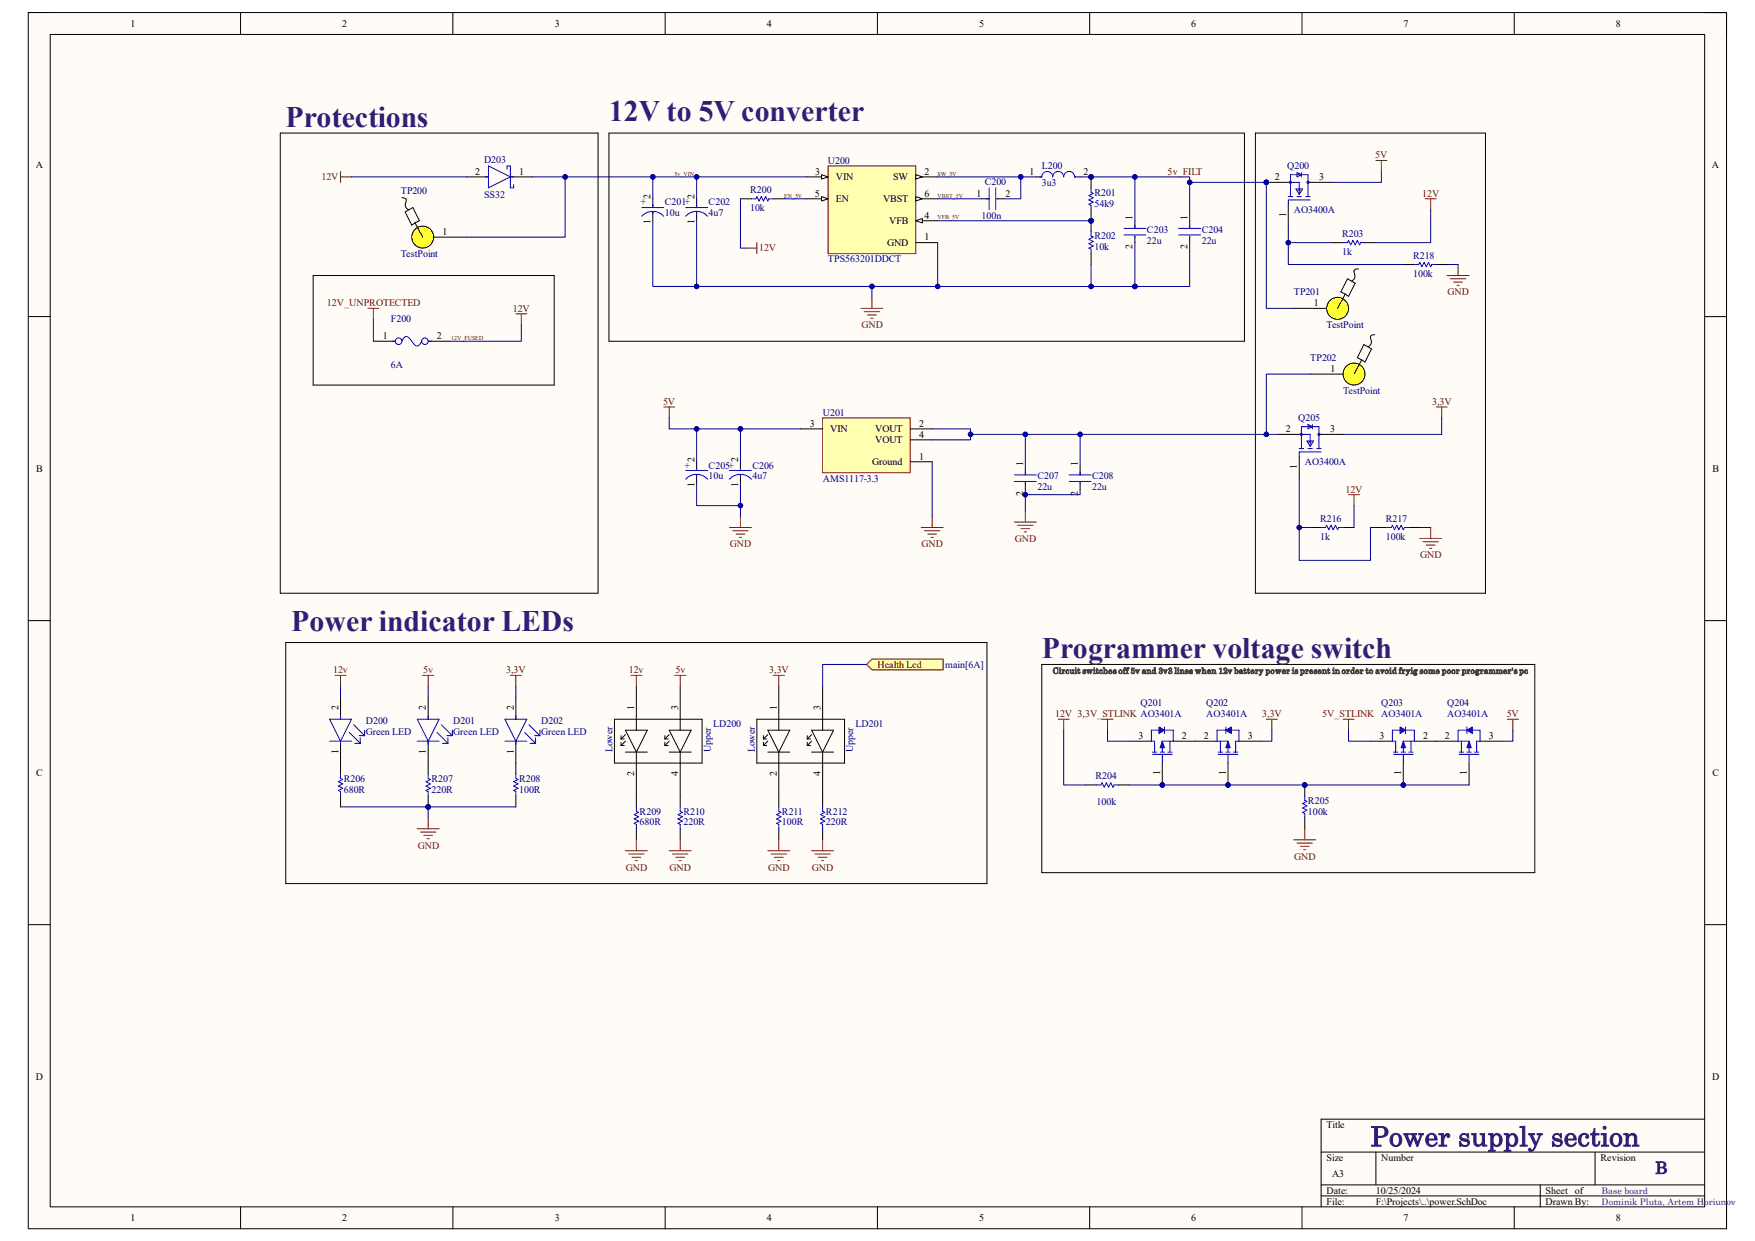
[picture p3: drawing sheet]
<svg xmlns="http://www.w3.org/2000/svg" width="297mm" height="210mm" viewBox="0 0 297 210" stroke-linecap="round" stroke-linejoin="round" font-family="sans-serif">
<path d="M4.8 2.1h287.4v205.8h-287.4z" fill-rule="evenodd" fill="#fffcf8"/>
<path d="M4.8 2.1h287.4v205.8h-287.4z" fill="none" stroke="#000" stroke-width=".17"/>
<path d="M8.5 5.8h280v198.4h-280z" fill-rule="evenodd" fill="#fffcf8"/>
<g fill="none" stroke="#000" stroke-width=".17">
<path d="M4.8 2.1h3.7M8.5 5.8h280v198.4h-280zM40.7 2.1v3.7M76.6 2.1v3.7M112.6 2.1v3.7M148.5 2.1v3.7M184.4 2.1v3.7M220.3 2.1v3.7M256.3 2.1v3.7M288.5 2.1h3.7v3.7M4.8 53.6h3.7M288.5 53.6h3.7"/>
<path d="M4.8 105h3.7M288.5 105h3.7M57.6 129.1v1.9M57.6 134.7v1.9M4.8 156.5h3.7M288.5 156.5h3.7M223.6 195h64.9M232.9 195v5.5M269.9 195v5.5M288.5 189.4h-64.9v14.8M40.7 204.2v3.7M76.6 204.2v3.7"/>
<path d="M112.6 204.2v3.7M148.5 204.2v3.7M184.4 204.2v3.7M220.3 204.2v3.7M223.6 200.5h64.9M223.6 202.4h64.9M256.3 204.2v3.7M260.7 200.5v3.7M292.2 204.2v3.7"/>
</g>
<path d="M57.6 131v.7l.4 .2-.7 .4 .7 .4-.7 .3 .7 .4-.7 .4 .3 .2v.7" fill="none" stroke="#00f" stroke-width=".17"/>
<path d="M56.7 114.3h1.9M57.6 114.3v1.9" fill="none" stroke="#800000" stroke-width=".17"/>
<circle cx="72.5" cy="136.6" r=".37" fill="#000080"/>
<circle cx="72.5" cy="136.6" r=".37" fill="none" stroke="#000080" stroke-width=".17"/>
<path d="M72.5 129.1v1.9M72.5 134.7v1.9" fill="none" stroke="#000" stroke-width=".17"/>
<circle cx="72.5" cy="136.6" r=".37" fill="#000080"/>
<circle cx="72.5" cy="136.6" r=".37" fill="none" stroke="#000080" stroke-width=".17"/>
<g fill="none" stroke="#00f" stroke-width=".17">
<path d="M72.5 131v.7l.3 .2-.7 .4 .7 .4-.7 .3 .7 .4-.7 .4 .4 .2v.7M85.4 121.7h3.8l-1.9 3.7zM85.4 125.4h3.8M87.3 121.2v.5M87.3 125.4v.6M87.3 131v.7l.4 .2-.8 .4 .8 .4-.8 .3 .8 .4-.8 .4 .4 .2v.7M88.8 123.9l1.8 1.9M89.5 122.6l1.9 1.9M89.7 125.8h.9M90.5 124.5h.9M90.6 124.9v.9M91.4 123.6v.9"/>
<path d="M246.8 125.4h1.8v1.9M247 127.7h3.3M247 127.3h.7M247.3 125.4v1.9M248.3 127.3h.7M248.6 127.7v1.4M249.5 127.3h.8M249.9 125.4v1.9"/>
</g>
<path d="M87.3 118v3.7M87.3 125.4v5.6M87.3 134.7v1.9M243.1 125.4h3.7M248.6 129.1v3.7M250.5 125.4h3.7" fill="none" stroke="#000" stroke-width=".17"/>
<path d="M86.4 114.3h1.8M87.3 114.3v1.9M72.5 138.4v1.9M70.6 140.3h3.7M71.2 140.8h2.6M71.7 141.4h1.5M72.3 141.9h.3" fill="none" stroke="#800000" stroke-width=".17"/>
<path d="M248.6 125.4l.4 1.1h-.7z" fill="#00f"/>
<path d="M248.3 123.6h-1.5v1.8M248.3 123v1.1M248.6 125.4l.4 1.1h-.7zM249.2 123.6h1.3v1.8h-.6" fill="none" stroke="#00f" stroke-width=".17"/>
<path d="M248.3 123.6l.9-.6v1.1z" fill="#00f"/>
<path d="M248.3 123.6l.9-.6v1.1z" fill="none" stroke="#00f" stroke-width=".17"/>
<path d="M227.3 121.7h1.9M228.2 121.7v1.9M255.1 121.7h1.9M256 121.7v1.9" fill="none" stroke="#800000" stroke-width=".17"/>
<circle cx="237.5" cy="132.8" r=".37" fill="#000080"/>
<circle cx="237.5" cy="132.8" r=".37" fill="none" stroke="#000080" stroke-width=".17"/>
<path d="M231.9 125.4h3.7M237.5 129.1v3.7" fill="none" stroke="#000" stroke-width=".17"/>
<circle cx="237.5" cy="132.8" r=".37" fill="#000080"/>
<circle cx="237.5" cy="132.8" r=".37" fill="none" stroke="#000080" stroke-width=".17"/>
<path d="M239.4 125.4h3.7" fill="none" stroke="#000" stroke-width=".17"/>
<path d="M235.8 127.7h3.4M235.8 127.3h.8M236.2 125.4v1.9M237.1 127.3h.8M237.5 127.7v1.4M238.4 127.3h.8M238.8 125.4v1.9M239.4 125.4h-1.9v1.9" fill="none" stroke="#00f" stroke-width=".17"/>
<path d="M237.5 125.4l.4 1.1h-.8z" fill="#00f"/>
<path d="M236.9 123.6h-1.3v1.8h.6M237.5 125.4l.4 1.1h-.8zM237.9 123.6h1.5v1.8M237.9 123v1.1" fill="none" stroke="#00f" stroke-width=".17"/>
<path d="M236.9 123l1 .6-1 .5z" fill="#00f"/>
<path d="M236.9 123l1 .6-1 .5z" fill="none" stroke="#00f" stroke-width=".17"/>
<circle cx="207.8" cy="132.8" r=".37" fill="#000080"/>
<circle cx="207.8" cy="132.8" r=".37" fill="none" stroke="#000080" stroke-width=".17"/>
<path d="M207.8 129.1v3.7M209.7 125.4h3.7" fill="none" stroke="#000" stroke-width=".17"/>
<circle cx="207.8" cy="132.8" r=".37" fill="#000080"/>
<circle cx="207.8" cy="132.8" r=".37" fill="none" stroke="#000080" stroke-width=".17"/>
<path d="M202.3 125.4h3.7" fill="none" stroke="#000" stroke-width=".17"/>
<path d="M206 125.4h1.8v1.9M206.2 127.7h3.3M206.2 127.3h.7M206.5 125.4v1.9M207.5 127.3h.7M207.8 127.7v1.4M208.8 127.3h.7M209.1 125.4v1.9" fill="none" stroke="#00f" stroke-width=".17"/>
<path d="M207.8 125.4l.4 1.1h-.7z" fill="#00f"/>
<path d="M207.5 123.6h-1.5v1.8M207.5 123v1.1M207.8 125.4l.4 1.1h-.7zM208.4 123.6h1.3v1.8h-.6" fill="none" stroke="#00f" stroke-width=".17"/>
<path d="M207.5 123.6l.9-.6v1.1z" fill="#00f"/>
<path d="M207.5 123.6l.9-.6v1.1z" fill="none" stroke="#00f" stroke-width=".17"/>
<circle cx="220.8" cy="132.8" r=".37" fill="#000080"/>
<circle cx="220.8" cy="132.8" r=".37" fill="none" stroke="#000080" stroke-width=".17"/>
<path d="M220.8 132.8v1.9M220.8 138.4v1.9" fill="none" stroke="#000" stroke-width=".17"/>
<circle cx="220.8" cy="132.8" r=".37" fill="#000080"/>
<circle cx="220.8" cy="132.8" r=".37" fill="none" stroke="#000080" stroke-width=".17"/>
<path d="M185.6 132.8h.7l.2-.3 .4 .7 .3-.7 .4 .7 .4-.7 .4 .7 .1-.4h.8M220.8 134.7v.7l.4 .2-.8 .4 .8 .4-.8 .3 .8 .4-.8 .4 .4 .2v.7" fill="none" stroke="#00f" stroke-width=".17"/>
<path d="M179.1 121.7h1.8M180 121.7v1.9M186.5 121.7h1.9M187.4 121.7v1.9M214.3 121.7h1.9M215.2 121.7v1.9M218.9 142.1h3.8M219.5 142.7h2.6M220.1 143.2h1.5M220.6 143.8h.4M220.8 140.3v1.8" fill="none" stroke="#800000" stroke-width=".17"/>
<path d="M183.7 132.8h1.9M189.3 132.8h1.8" fill="none" stroke="#000" stroke-width=".17"/>
<circle cx="196.7" cy="132.8" r=".37" fill="#000080"/>
<circle cx="196.7" cy="132.8" r=".37" fill="none" stroke="#000080" stroke-width=".17"/>
<path d="M191.1 125.4h3.7M196.7 129.1v3.7" fill="none" stroke="#000" stroke-width=".17"/>
<circle cx="196.7" cy="132.8" r=".37" fill="#000080"/>
<circle cx="196.7" cy="132.8" r=".37" fill="none" stroke="#000080" stroke-width=".17"/>
<path d="M198.6 125.4h3.7" fill="none" stroke="#000" stroke-width=".17"/>
<path d="M195 127.7h3.4M195 127.3h.8M195.4 125.4v1.9M196.3 127.3h.8M196.7 127.7v1.4M197.6 127.3h.8M198 125.4v1.9M198.6 125.4h-1.9v1.9" fill="none" stroke="#00f" stroke-width=".17"/>
<path d="M196.7 125.4l.4 1.1h-.8z" fill="#00f"/>
<path d="M196.1 123.6h-1.3v1.8h.6M196.7 125.4l.4 1.1h-.8zM197.1 123.6h1.5v1.8M197.1 123v1.1" fill="none" stroke="#00f" stroke-width=".17"/>
<path d="M196.1 123l1 .6-1 .5z" fill="#00f"/>
<g fill="none" stroke="#00f" stroke-width=".17">
<path d="M55.8 121.7h3.7l-1.9 3.7zM55.8 125.4h3.7M57.6 121.2v.5M57.6 125.4v.6M59.1 123.9l1.9 1.9M59.9 122.6l1.8 1.9M60 125.8h1M60.8 124.5h.9M61 124.9v.9M61.7 123.6v.9M70.6 121.7h3.7l-1.8 3.7zM70.6 125.4h3.7"/>
<path d="M72.5 121.2v.5M72.5 125.4v.6M74 123.9l1.8 1.9M74.7 122.6l1.8 1.9M74.9 125.8h.9M75.6 124.5h.9M75.8 124.9v.9M76.5 123.6v.9M107.7 136.6v.7l.4 .2-.8 .4 .8 .3-.8 .4 .8 .4-.8 .3 .4 .2v.8M115.1 136.6v.7l.4 .2-.8 .4 .8 .3-.8 .4 .8 .4-.8 .3 .4 .2v.8M131.8 136.6v.7l.4 .2-.8 .4 .8 .3-.8 .4 .8 .4-.8 .3 .4 .2v.8M139.2 136.6v.7l.4 .2-.8 .4 .8 .3-.8 .4 .8 .4-.8 .3 .4 .2v.8"/>
<path d="M196.1 123l1 .6-1 .5z"/>
</g>
<g fill="none" stroke="#000" stroke-width=".17">
<path d="M48.4 108.7h118.6v40.8h-118.6zM57.6 118v3.7M72.5 118v3.7M107.7 116.2v7.4M115.1 116.2v7.4M131.8 116.2v7.4M139.2 116.2v7.4M176.3 112.4h83.4v35.3h-83.4zM57.6 125.4v3.7M72.5 125.4v3.7M104 121.7h14.8v7.4h-14.8zM105.1 126.2h.6"/>
<path d="M105.1 125.1h.6M105.1 124.5v.6M105.1 125.6v.6M105.8 123.6h3.7l-1.8 3.7zM105.8 127.3h3.7M105.8 125.4l-.7 .8M105.8 124.3l-.7 .8M107.7 127.3v9.3M112.5 124.5v.6M112.5 125.6v.6M112.5 126.2h.6M112.5 125.1h.6"/>
<path d="M113.3 123.6h3.7l-1.9 3.7zM113.3 127.3h3.7M113.3 125.4l-.8 .8M113.3 124.3l-.8 .8M115.1 127.3v9.3M128.1 121.7h14.8v7.4h-14.8zM129.2 126.2h.6M129.2 125.1h.6M129.2 124.5v.6M129.2 125.6v.6M129.9 123.6h3.8l-1.9 3.7zM129.9 127.3h3.8"/>
<path d="M129.9 125.4l-.7 .8M129.9 124.3l-.7 .8M131.8 127.3v9.3M136.6 126.2h.6M136.6 125.1h.6M136.6 124.5v.6M136.6 125.6v.6M137.4 123.6h3.7l-1.9 3.7zM137.4 127.3h3.7M137.4 125.4l-.8 .8M137.4 124.3l-.8 .8M139.2 127.3v9.3"/>
<path d="M107.7 140.3v1.8M115.1 140.3v1.8M131.8 140.3v1.8M139.2 140.3v1.8"/>
</g>
<g fill="none" stroke="#800000" stroke-width=".17">
<path d="M71.5 114.3h1.9M72.5 114.3v1.9M106.8 114.3h1.8M107.7 114.3v1.9M114.2 114.3h1.8M115.1 114.3v1.9M130.9 114.3h1.8M131.8 114.3v1.9M105.8 144h3.7M106.4 144.5h2.6M107 145.1h1.4M107.5 145.6h.4"/>
<path d="M107.7 142.1v1.9M113.3 144h3.7M113.8 144.5h2.6M114.4 145.1h1.5M114.9 145.6h.4M115.1 142.1v1.9M129.9 144h3.8M130.5 144.5h2.6M131.1 145.1h1.4M131.6 145.6h.4M131.8 142.1v1.9M137.4 144h3.7"/>
<path d="M137.9 144.5h2.6M138.5 145.1h1.5M139 145.6h.4M139.2 142.1v1.9"/>
</g>
<path d="M146.6 112.4l1-.9h12v1.9h-12z" fill-rule="evenodd" fill="#ffff80"/>
<path d="M145.7 52.2h3.7M146.3 52.7h2.6M146.8 53.3h1.5M147.4 53.9h.3M147.6 50.3v1.9M146.6 112.4l1-.9h12v1.9h-12z" fill="none" stroke="#800000" stroke-width=".17"/>
<path d="M140.1 28.1h14.9v14.8h-14.9z" fill-rule="evenodd" fill="#ffffb0"/>
<path d="M140.1 28.1h14.9v14.8h-14.9z" fill="none" stroke="#800000" stroke-width=".17"/>
<path d="M136.4 29.9h3.7" fill="none" stroke="#000" stroke-width=".17"/>
<path d="M139 29.6l1.1 .3-1.1 .4z" fill="#f8fcff"/>
<path d="M136.4 33.6h3.7M139 29.6l1.1 .3-1.1 .4z" fill="none" stroke="#000" stroke-width=".17"/>
<path d="M139 33.3l1.1 .3-1.1 .4z" fill="#f8fcff"/>
<path d="M139 33.3l1.1 .3-1.1 .4zM155 29.9h3.7" fill="none" stroke="#000" stroke-width=".17"/>
<path d="M155 29.6l1.1 .3-1.1 .4z" fill="#f8fcff"/>
<path d="M155 29.6l1.1 .3-1.1 .4zM155 33.6h3.7" fill="none" stroke="#000" stroke-width=".17"/>
<path d="M155 33.3l1.1 .3-1.1 .4z" fill="#f8fcff"/>
<path d="M155 33.3l1.1 .3-1.1 .4zM155 37.4h3.7" fill="none" stroke="#000" stroke-width=".17"/>
<path d="M155 37.4l1.1-.4v.7z" fill="#f8fcff"/>
<path d="M155 37.4l1.1-.4v.7zM155 41.1h3.7" fill="none" stroke="#000" stroke-width=".17"/>
<circle cx="184.6" cy="37.4" r=".37" fill="#000080"/>
<circle cx="184.6" cy="37.4" r=".37" fill="none" stroke="#000080" stroke-width=".17"/>
<path d="M184.6 37.4v1.8" fill="none" stroke="#000" stroke-width=".17"/>
<circle cx="184.6" cy="37.4" r=".37" fill="#000080"/>
<circle cx="184.6" cy="37.4" r=".37" fill="none" stroke="#000080" stroke-width=".17"/>
<path d="M184.6 42.9v1.9" fill="none" stroke="#000" stroke-width=".17"/>
<path d="M184.6 39.2v.8l.4 .1-.7 .4 .7 .4-.7 .3 .7 .4-.7 .4 .3 .2v.7" fill="none" stroke="#00f" stroke-width=".17"/>
<circle cx="184.6" cy="29.9" r=".37" fill="#000080"/>
<circle cx="184.6" cy="29.9" r=".37" fill="none" stroke="#000080" stroke-width=".17"/>
<circle cx="184.6" cy="37.4" r=".37" fill="#000080"/>
<circle cx="184.6" cy="37.4" r=".37" fill="none" stroke="#000080" stroke-width=".17"/>
<path d="M184.6 29.9v1.9" fill="none" stroke="#000" stroke-width=".17"/>
<circle cx="184.6" cy="29.9" r=".37" fill="#000080"/>
<circle cx="184.6" cy="29.9" r=".37" fill="none" stroke="#000080" stroke-width=".17"/>
<path d="M184.6 35.5v1.9" fill="none" stroke="#000" stroke-width=".17"/>
<circle cx="184.6" cy="37.4" r=".37" fill="#000080"/>
<circle cx="184.6" cy="37.4" r=".37" fill="none" stroke="#000080" stroke-width=".17"/>
<g fill="none" stroke="#00f" stroke-width=".17">
<path d="M82.1 29.9h.6M82.7 28.1l3.7 1.8-3.7 1.9zM85.8 28.6v-.5h.6v3.7h.5v-.6M86.4 29.9h.5M108.6 36.6a2.49 2.49 0 0 1 3.7 0M108.6 35.1h3.7M110.5 34.6v.5M110.5 35.9v.3M116 35.1h3.8M116 36.6a2.49 2.49 0 0 1 3.8 0M117.9 34.6v.5M117.9 35.9v.3"/>
<path d="M127.2 33.6h.7l.2-.3 .4 .7 .3-.7 .4 .7 .4-.7 .3 .7 .2-.4h.8M166.8 33.6h.6M167.4 31.8v3.7M168.5 31.8v3.7M168.7 33.6h.2M175.9 29.9h.4a.93 .93 0 0 1 .9-.9 .93 .93 0 0 1 1 .9 .93 .93 0 0 1 .9-.9 .93 .93 0 0 1 .9 .9 .93 .93 0 0 1 .9-.9 .93 .93 0 0 1 1 .9h.2M184.6 31.8v.7l.4 .2-.7 .4 .7 .4-.7 .3 .7 .4-.7 .4 .3 .2v.7M190.2 38.7h3.7M190.2 39.8h3.7M192.1 38.1v.6M192.1 40v.1M199.5 38.7h3.7"/>
<path d="M199.5 39.8h3.7M201.3 38.1v.6M201.3 40v.1M66.3 57.7h.6M68 57.7a.8 .8 0 0 1 1-.7l.9 1a.7 .7 0 0 0 .7 .5 .7 .7 0 0 0 .6-.5l.2-.3M72.5 57.7h.5"/>
<circle cx="67.5" cy="57.7" r=".55"/>
<circle cx="71.9" cy="57.7" r=".55"/>
</g>
<g fill="none" stroke="#000" stroke-width=".17">
<path d="M79 29.9h3.7M86.4 29.9h3.7M103.1 22.5h107.5v35.3l-107.5-.1zM110.5 33.6v1.5M110.5 35.9v1.5M117.9 33.6v1.5M117.9 35.9v1.5M125.3 33.6h1.9M130.9 33.6h1.8M166.1 33.6h1.3M168.7 33.6h1.1M175.4 29.9h.9"/>
<path d="M181.9 29.9h.9M192.1 37.4v1.3M192.1 40v1.1M201.3 37.4v1.3M201.3 40v1.1M53 46.6h40.8v18.6h-40.8zM63.2 57.7h3.7M72.5 57.7h3.7M73.4 40.1h5.6"/>
</g>
<path d="M57.6 29v1.9M57.6 29.9h1.9M62.3 52.2h1.8M63.2 52.2v1.8M87.3 53.1h1.9M88.2 53.1v1.9" fill="none" stroke="#800000" stroke-width=".17"/>
<circle cx="71.5" cy="40.1" r="1.85" fill="#ff0"/>
<g fill="none" stroke="#000" stroke-width=".17">
<path d="M68 33.5h.5l.2 .2-.1 .8a.84 .84 0 0 0 .5 1M68.6 35.9l1.3-.8 1.1 2.3-1.3 .7zM70.2 37.7l1.3 2.4"/>
<circle cx="71.5" cy="40.1" r="1.85"/>
</g>
<path d="M232.9 27.2h1.8M233.8 27.2v1.8M243.1 68.9h1.8M244 68.9v1.8" fill="none" stroke="#800000" stroke-width=".17"/>
<circle cx="214.3" cy="30.9" r=".37" fill="#000080"/>
<circle cx="214.3" cy="30.9" r=".37" fill="none" stroke="#000080" stroke-width=".17"/>
<g fill="none" stroke="#00f" stroke-width=".17">
<path d="M218 33.3h.8M218 30.9h1.9v1.8M218.4 33.3v-3.7h3v3.7M219.3 32h1.1l-.5 .9zM219.5 33.3h.7M219.5 32.2h.6M219.5 29.2l.7 .4-.7 .3zM220.2 29.2v.7M221 33.3h.7M221.4 30.9h.3M221.7 33.8h-3.7v.8"/>
<circle cx="218.4" cy="30.9" r=".18"/>
<circle cx="221.4" cy="30.9" r=".18"/>
</g>
<path d="M214.3 30.9h3.7M218 34.6v3.7" fill="none" stroke="#000" stroke-width=".17"/>
<circle cx="214.3" cy="30.9" r=".37" fill="#000080"/>
<circle cx="214.3" cy="30.9" r=".37" fill="none" stroke="#000080" stroke-width=".17"/>
<path d="M221.7 30.9h3.7M216.2 73.5h3.7M219.9 77.2v3.7M221.7 63.3h5.6M223.6 73.5h3.7" fill="none" stroke="#000" stroke-width=".17"/>
<g fill="none" stroke="#00f" stroke-width=".17">
<path d="M219.9 75.9h.7M219.9 73.5h1.8v1.9M220.2 75.9v-3.7h3v3.7M221.2 74.6h1.1l-.6 1zM221.4 75.9h.7M221.4 74.8h.5M221.4 71.8l.7 .4-.7 .4zM222.1 71.8v.8M222.8 75.9h.8M223.2 73.5h.4M223.6 76.5h-3.7v.7"/>
<circle cx="220.3" cy="73.5" r=".18"/>
<circle cx="223.2" cy="73.5" r=".18"/>
</g>
<path d="M241.2 33.6h1.9M242.1 33.6v1.9M228.2 83.7h1.9M229.2 83.7v1.9" fill="none" stroke="#800000" stroke-width=".17"/>
<circle cx="229.2" cy="63.3" r="1.85" fill="#ff0"/>
<g fill="none" stroke="#000" stroke-width=".17">
<path d="M218.9 52.2h5.6M230.8 58.3l1.3 .7-1.1 2.3-1.3-.8zM231.9 57l.2 .6a.85 .85 0 0 1-.5 1.1M232.7 56.6l-.6 .1-.2 .3M230.5 60.9l-1.3 2.4"/>
<circle cx="229.2" cy="63.3" r="1.85"/>
</g>
<circle cx="226.4" cy="52.2" r="1.85" fill="#ff0"/>
<g fill="none" stroke="#000" stroke-width=".17">
<path d="M47.4 22.5h53.8v77.9h-53.8zM212.5 22.5h38.9v77.9h-38.9zM225.4 41.1h1.9M227.7 49.8l-1.3 2.4M228 47.2l1.3 .7-1.1 2.2-1.3-.7zM229.9 45.5l-.4 .1-.3 .1 .1 .8a.85 .85 0 0 1-.5 1.1M231 41.1h1.9M237.5 44.8h1.9M243.1 44.8h1.8M221.7 89.3h1.9M227.3 89.3h1.9M232.9 89.3h1.8"/>
<path d="M238.4 89.3h1.9"/>
<circle cx="226.4" cy="52.2" r="1.85"/>
</g>
<path d="M227.3 41.1h.7l.2-.4 .4 .7 .4-.7 .3 .7 .4-.7 .4 .7 .2-.3h.7M239.4 44.8h.7l.2-.4 .3 .7 .4-.7 .4 .7 .4-.7 .3 .7 .2-.3h.8M223.6 89.3h.7l.2-.4 .4 .7 .4-.7 .3 .7 .4-.7 .4 .7 .2-.3h.7M234.7 89.3h.8l.1-.4 .4 .7 .4-.7 .3 .7 .4-.7 .4 .7 .2-.3h.7" fill="none" stroke="#00f" stroke-width=".17"/>
<path d="M126.2 42h1.9M128.1 41.1v1.8M244.9 46.6h3.7M245.5 47.2h2.6M246 47.7h1.5M246.6 48.3h.4M246.8 44.8v1.8M240.3 91.1h3.7M240.8 91.7h2.6M241.4 92.2h1.5M241.9 92.8h.4M242.1 89.3v1.8" fill="none" stroke="#800000" stroke-width=".17"/>
<path d="M180 123.6v9.2h3.7M187.4 123.6v1.8h3.7M191.1 132.8h57.5M215.2 123.6v1.8h-1.8M228.2 123.6v1.8h3.7M256 123.6v1.8h-1.8" fill="none" stroke="#000080" stroke-width=".17"/>
<circle cx="196.7" cy="132.8" r=".37" fill="#000080"/>
<circle cx="196.7" cy="132.8" r=".37" fill="none" stroke="#000080" stroke-width=".17"/>
<circle cx="207.8" cy="132.8" r=".37" fill="#000080"/>
<circle cx="207.8" cy="132.8" r=".37" fill="none" stroke="#000080" stroke-width=".17"/>
<circle cx="220.8" cy="132.8" r=".37" fill="#000080"/>
<circle cx="220.8" cy="132.8" r=".37" fill="none" stroke="#000080" stroke-width=".17"/>
<circle cx="237.5" cy="132.8" r=".37" fill="#000080"/>
<g fill="none" stroke="#000080" stroke-width=".17">
<path d="M57.6 116.2v1.8M72.5 116.2v1.8M57.6 136.6h14.9v1.8"/>
<circle cx="237.5" cy="132.8" r=".37"/>
</g>
<circle cx="72.5" cy="136.6" r=".37" fill="#000080"/>
<g fill="none" stroke="#000080" stroke-width=".17">
<path d="M72.5 136.6h14.8"/>
<circle cx="72.5" cy="136.6" r=".37"/>
</g>
<circle cx="72.5" cy="136.6" r=".37" fill="#000080"/>
<g fill="none" stroke="#000080" stroke-width=".17">
<path d="M117.9 37.4v11.1M132.7 33.6h3.7M158.7 33.6h7.4M87.3 116.2v1.8M146.6 112.4h-7.4v3.8"/>
<circle cx="72.5" cy="136.6" r=".37"/>
</g>
<circle cx="117.9" cy="48.5" r=".37" fill="#000080"/>
<g fill="none" stroke="#000080" stroke-width=".17">
<path d="M117.9 29.9v3.7"/>
<circle cx="117.9" cy="48.5" r=".37"/>
</g>
<circle cx="117.9" cy="29.9" r=".37" fill="#000080"/>
<g fill="none" stroke="#000080" stroke-width=".17">
<path d="M147.6 48.5v1.8"/>
<circle cx="117.9" cy="29.9" r=".37"/>
</g>
<circle cx="147.6" cy="48.5" r=".37" fill="#000080"/>
<g fill="none" stroke="#000080" stroke-width=".17">
<path d="M192.1 41.1v7.4"/>
<circle cx="147.6" cy="48.5" r=".37"/>
</g>
<circle cx="192.1" cy="48.5" r=".37" fill="#000080"/>
<g fill="none" stroke="#000080" stroke-width=".17">
<path d="M201.3 41.1v7.4h-9.2"/>
<circle cx="192.1" cy="48.5" r=".37"/>
</g>
<circle cx="192.1" cy="48.5" r=".37" fill="#000080"/>
<g fill="none" stroke="#000080" stroke-width=".17">
<path d="M184.6 44.8v3.7"/>
<circle cx="192.1" cy="48.5" r=".37"/>
</g>
<circle cx="184.6" cy="48.5" r=".37" fill="#000080"/>
<g fill="none" stroke="#000080" stroke-width=".17">
<path d="M158.7 37.4h25.9"/>
<circle cx="184.6" cy="48.5" r=".37"/>
</g>
<circle cx="184.6" cy="37.4" r=".37" fill="#000080"/>
<g fill="none" stroke="#000080" stroke-width=".17">
<path d="M172.7 29.9v3.7h-2.9"/>
<circle cx="184.6" cy="37.4" r=".37"/>
</g>
<circle cx="172.7" cy="29.9" r=".37" fill="#000080"/>
<g fill="none" stroke="#000080" stroke-width=".17">
<path d="M192.1 29.9v7.5"/>
<circle cx="172.7" cy="29.9" r=".37"/>
</g>
<circle cx="192.1" cy="29.9" r=".37" fill="#000080"/>
<g fill="none" stroke="#000080" stroke-width=".17">
<path d="M59.5 29.9h19.5M95.6 29.9v10.2h-16.6M63.2 54v3.7M88.2 55v2.7h-12"/>
<circle cx="192.1" cy="29.9" r=".37"/>
</g>
<circle cx="95.6" cy="29.9" r=".37" fill="#000080"/>
<g fill="none" stroke="#000080" stroke-width=".17">
<path d="M233.8 29v1.9h-8.4M221.7 63.3h-7.4v10.2M244 70.7v2.8h-16.7"/>
<circle cx="95.6" cy="29.9" r=".37"/>
</g>
<circle cx="214.3" cy="73.5" r=".37" fill="#000080"/>
<g fill="none" stroke="#000080" stroke-width=".17">
<path d="M214.3 30.9v21.3h4.6"/>
<circle cx="214.3" cy="73.5" r=".37"/>
</g>
<circle cx="214.3" cy="30.9" r=".37" fill="#000080"/>
<g fill="none" stroke="#000080" stroke-width=".17">
<path d="M219.9 80.9v8.4h1.8"/>
<circle cx="214.3" cy="30.9" r=".37"/>
</g>
<circle cx="219.9" cy="89.3" r=".37" fill="#000080"/>
<g fill="none" stroke="#000080" stroke-width=".17">
<path d="M218 38.3v2.8h7.4"/>
<circle cx="219.9" cy="89.3" r=".37"/>
</g>
<circle cx="218" cy="41.1" r=".37" fill="#000080"/>
<g fill="none" stroke="#000080" stroke-width=".17">
<path d="M125.3 33.6v8.4h.9M201.3 30.9h13M242.1 35.5v5.6h-9.2M240.3 89.3h1.8"/>
<circle cx="218" cy="41.1" r=".37"/>
</g>
<circle cx="214.3" cy="30.9" r=".37" fill="#000080"/>
<circle cx="214.3" cy="30.9" r=".37" fill="none" stroke="#000080" stroke-width=".17"/>
<circle cx="201.3" cy="30.9" r=".37" fill="#000080"/>
<g fill="none" stroke="#000080" stroke-width=".17">
<path d="M90.1 29.9h20.4"/>
<circle cx="201.3" cy="30.9" r=".37"/>
</g>
<circle cx="95.6" cy="29.9" r=".37" fill="#000080"/>
<circle cx="95.6" cy="29.9" r=".37" fill="none" stroke="#000080" stroke-width=".17"/>
<circle cx="110.5" cy="29.9" r=".37" fill="#000080"/>
<g fill="none" stroke="#000080" stroke-width=".17">
<path d="M136.4 29.9h-25.9v3.7"/>
<circle cx="110.5" cy="29.9" r=".37"/>
</g>
<circle cx="110.5" cy="29.9" r=".37" fill="#000080"/>
<circle cx="110.5" cy="29.9" r=".37" fill="none" stroke="#000080" stroke-width=".17"/>
<circle cx="117.9" cy="29.9" r=".37" fill="#000080"/>
<g fill="none" stroke="#000080" stroke-width=".17">
<path d="M110.5 37.4v11.1h48.2"/>
<circle cx="117.9" cy="29.9" r=".37"/>
</g>
<circle cx="117.9" cy="48.5" r=".37" fill="#000080"/>
<circle cx="117.9" cy="48.5" r=".37" fill="none" stroke="#000080" stroke-width=".17"/>
<circle cx="147.6" cy="48.5" r=".37" fill="#000080"/>
<circle cx="147.6" cy="48.5" r=".37" fill="none" stroke="#000080" stroke-width=".17"/>
<circle cx="158.7" cy="48.5" r=".37" fill="#000080"/>
<g fill="none" stroke="#000080" stroke-width=".17">
<path d="M158.7 29.9h16.7"/>
<circle cx="158.7" cy="48.5" r=".37"/>
</g>
<circle cx="172.7" cy="29.9" r=".37" fill="#000080"/>
<g fill="none" stroke="#000080" stroke-width=".17">
<path d="M182.8 29.9h18.5v7.5"/>
<circle cx="172.7" cy="29.9" r=".37"/>
</g>
<circle cx="201.3" cy="30.9" r=".37" fill="#000080"/>
<circle cx="201.3" cy="30.9" r=".37" fill="none" stroke="#000080" stroke-width=".17"/>
<circle cx="192.1" cy="29.9" r=".37" fill="#000080"/>
<circle cx="192.1" cy="29.9" r=".37" fill="none" stroke="#000080" stroke-width=".17"/>
<circle cx="184.6" cy="29.9" r=".37" fill="#000080"/>
<g fill="none" stroke="#000080" stroke-width=".17">
<path d="M158.7 41.1v7.4h33.4"/>
<circle cx="184.6" cy="29.9" r=".37"/>
</g>
<circle cx="158.7" cy="48.5" r=".37" fill="#000080"/>
<circle cx="158.7" cy="48.5" r=".37" fill="none" stroke="#000080" stroke-width=".17"/>
<circle cx="184.6" cy="48.5" r=".37" fill="#000080"/>
<circle cx="184.6" cy="48.5" r=".37" fill="none" stroke="#000080" stroke-width=".17"/>
<circle cx="192.1" cy="48.5" r=".37" fill="#000080"/>
<g fill="none" stroke="#000080" stroke-width=".17">
<path d="M244.9 44.8h1.9M219.9 89.3v5.5h12v-5.5h1M229.2 85.6v3.7"/>
<circle cx="192.1" cy="48.5" r=".37"/>
</g>
<circle cx="219.9" cy="89.3" r=".37" fill="#000080"/>
<g fill="none" stroke="#000080" stroke-width=".17">
<path d="M218 41.1v3.7h19.5"/>
<circle cx="219.9" cy="89.3" r=".37"/>
</g>
<circle cx="218" cy="41.1" r=".37" fill="#000080"/>
<circle cx="218" cy="41.1" r=".37" fill="none" stroke="#000080" stroke-width=".17"/>
<path d="M139.2 70.7h14.9v9.3h-14.9z" fill-rule="evenodd" fill="#ffffb0"/>
<path d="M139.2 70.7h14.9v9.3h-14.9z" fill="none" stroke="#800000" stroke-width=".17"/>
<path d="M135.5 72.6h3.7M154.1 72.6h3.7M154.1 74.4h3.7M154.1 78.1h3.7" fill="none" stroke="#000" stroke-width=".17"/>
<path d="M157.8 72.6h6.4v1.8h-6.4" fill="none" stroke="#000080" stroke-width=".17"/>
<circle cx="164.2" cy="73.5" r=".37" fill="#000080"/>
<g fill="none" stroke="#000080" stroke-width=".17">
<path d="M164.3 73.5h51.9"/>
<circle cx="164.2" cy="73.5" r=".37"/>
</g>
<circle cx="214.3" cy="73.5" r=".37" fill="#000080"/>
<circle cx="214.3" cy="73.5" r=".37" fill="none" stroke="#000080" stroke-width=".17"/>
<circle cx="182.8" cy="73.5" r=".37" fill="#000080"/>
<circle cx="182.8" cy="73.5" r=".37" fill="none" stroke="#000080" stroke-width=".17"/>
<circle cx="173.5" cy="73.5" r=".37" fill="#000080"/>
<circle cx="173.5" cy="73.5" r=".37" fill="none" stroke="#000080" stroke-width=".17"/>
<circle cx="164.2" cy="73.5" r=".37" fill="#000080"/>
<g fill="none" stroke="#000080" stroke-width=".17">
<path d="M135.5 72.6h-17.6v5.5"/>
<circle cx="164.2" cy="73.5" r=".37"/>
</g>
<path d="M117.9 78.1v1.5M125.3 78.1v1.5M117.9 80.4v1.5M125.3 80.4v1.5" fill="none" stroke="#000" stroke-width=".17"/>
<path d="M116 79.6h3.8M117.9 79.1v.5M123.5 79.6h3.7M125.3 79.1v.5M116 81.1a2.49 2.49 0 0 1 3.8 0M117.9 80.4v.3M123.5 81.1a2.49 2.49 0 0 1 3.7 0M125.3 80.4v.3" fill="none" stroke="#00f" stroke-width=".17"/>
<circle cx="125.3" cy="72.6" r=".37" fill="#000080"/>
<circle cx="125.3" cy="72.6" r=".37" fill="none" stroke="#000080" stroke-width=".17"/>
<circle cx="117.9" cy="72.6" r=".37" fill="#000080"/>
<g fill="none" stroke="#000080" stroke-width=".17">
<path d="M125.3 72.6v5.5"/>
<circle cx="117.9" cy="72.6" r=".37"/>
</g>
<circle cx="125.3" cy="72.6" r=".37" fill="#000080"/>
<g fill="none" stroke="#000080" stroke-width=".17">
<path d="M125.3 81.9v5.5"/>
<circle cx="125.3" cy="72.6" r=".37"/>
</g>
<path d="M123.5 89.3h3.7M124 89.8h2.6M124.6 90.4h1.5M125.1 90.9h.4M125.3 87.4v1.9" fill="none" stroke="#800000" stroke-width=".17"/>
<circle cx="125.3" cy="85.6" r=".37" fill="#000080"/>
<g fill="none" stroke="#000080" stroke-width=".17">
<path d="M117.9 81.9v3.7h7.4"/>
<circle cx="125.3" cy="85.6" r=".37"/>
</g>
<circle cx="125.3" cy="85.6" r=".37" fill="#000080"/>
<g fill="none" stroke="#000080" stroke-width=".17">
<path d="M182.8 73.5v5.6"/>
<circle cx="125.3" cy="85.6" r=".37"/>
</g>
<path d="M173.5 79.1v1.3M182.8 79.1v1.3M173.5 81.7v1.1M182.8 81.7v1.1" fill="none" stroke="#000" stroke-width=".17"/>
<path d="M173.5 79.8v.6M182.8 79.8v.6M171.7 80.4h3.7M171.7 81.5h3.7M173.5 81.7v.2M180.9 80.4h3.7M180.9 81.5h3.7M182.8 81.7v.2" fill="none" stroke="#00f" stroke-width=".17"/>
<circle cx="182.8" cy="73.5" r=".37" fill="#000080"/>
<g fill="none" stroke="#000080" stroke-width=".17">
<path d="M173.5 73.5v5.6"/>
<circle cx="182.8" cy="73.5" r=".37"/>
</g>
<circle cx="173.5" cy="73.5" r=".37" fill="#000080"/>
<g fill="none" stroke="#000080" stroke-width=".17">
<path d="M173.5 82.8v3.7"/>
<circle cx="173.5" cy="73.5" r=".37"/>
</g>
<path d="M171.7 88.3h3.7M172.2 88.9h2.6M172.8 89.5h1.5M173.3 90h.4M173.5 86.5v1.8" fill="none" stroke="#800000" stroke-width=".17"/>
<circle cx="173.5" cy="83.7" r=".37" fill="#000080"/>
<g fill="none" stroke="#000080" stroke-width=".17">
<path d="M182.8 82.8v.9h-9.3"/>
<circle cx="173.5" cy="83.7" r=".37"/>
</g>
<circle cx="173.5" cy="83.7" r=".37" fill="#000080"/>
<g fill="none" stroke="#000080" stroke-width=".17">
<path d="M113.3 70.7v1.9h4.6"/>
<circle cx="173.5" cy="83.7" r=".37"/>
</g>
<path d="M112.3 68.9h1.9M113.3 68.9v1.8" fill="none" stroke="#800000" stroke-width=".17"/>
<circle cx="117.9" cy="72.6" r=".37" fill="#000080"/>
<g fill="none" stroke="#000080" stroke-width=".17">
<path d="M157.8 78.1v9.3"/>
<circle cx="117.9" cy="72.6" r=".37"/>
</g>
<path d="M155.9 89.3h3.7M156.5 89.8h2.6M157 90.4h1.5M157.6 90.9h.3M157.8 87.4v1.9" fill="none" stroke="#800000" stroke-width=".17"/>
<g font-size="5" fill="#351c75">
<text x="48.3" y="21.4">Protections</text>
<text x="103" y="20.5">12V to 5V converter</text>
<text x="49.3" y="106.7">Power indicator LEDs</text>
<text x="176.3" y="111.4">Programmer voltage switch</text>
</g>
<text font-size="4.6" fill="#351c75" x="231.9" y="194">Power supply section</text>
<text font-size="2.8" fill="#351c75" x="280.1" y="198.6">B</text>
<g font-size="1.7">
<text x="22.1" y="4.5">1</text>
<text x="57.9" y="4.5">2</text>
<text x="93.9" y="4.5">3</text>
<text x="129.8" y="4.5">4</text>
<text x="165.7" y="4.5">5</text>
<text x="201.6" y="4.5">6</text>
<text x="237.5" y="4.5">7</text>
<text x="273.5" y="4.5">8</text>
<text x="6.1" y="28.4">A</text>
<text x="80.4" y="29.6">2</text>
<text x="87.8" y="29.6">1</text>
<text x="138" y="29.6">3</text>
<text x="156.5" y="29.6">2</text>
<text x="174.2" y="29.6">1</text>
<text x="183.3" y="29.6">2</text>
<text x="289.7" y="28.4">A</text>
<text x="110.1" y="33.7" transform="rotate(-90 110.1 33.7)">2</text>
<text x="117.5" y="33.7" transform="rotate(-90 117.5 33.7)">2</text>
<text x="137.9" y="33.3">5</text>
<text x="141.4" y="30.5">VIN</text>
<text x="141.4" y="34.2">EN</text>
<text x="149.4" y="34.2">VBST</text>
<text x="151.2" y="30.5">SW</text>
<text x="156.5" y="33.3">6</text>
<text x="165.3" y="33.3">1</text>
<text x="170.2" y="33.3">2</text>
<text x="215.8" y="30.5">2</text>
<text x="223.2" y="30.5">3</text>
<text x="74.9" y="39.8">1</text>
<text x="110.1" y="38" transform="rotate(-90 110.1 38)">1</text>
<text x="117.5" y="38" transform="rotate(-90 117.5 38)">1</text>
<text x="150.1" y="41.6">GND</text>
<text x="150.5" y="37.9">VFB</text>
<text x="156.5" y="37">4</text>
<text x="156.5" y="40.7">1</text>
<text x="191.7" y="37.2" transform="rotate(-90 191.7 37.2)">1</text>
<text x="201" y="37.2" transform="rotate(-90 201 37.2)">1</text>
<text x="217.7" y="36.7" transform="rotate(-90 217.7 36.7)">1</text>
<text x="191.7" y="42.2" transform="rotate(-90 191.7 42.2)">2</text>
<text x="201" y="42.2" transform="rotate(-90 201 42.2)">2</text>
<text x="222.4" y="51.8">1</text>
<text x="64.8" y="57.4">1</text>
<text x="74" y="57.4">2</text>
<text x="225.2" y="62.9">1</text>
<text x="137" y="72.2">3</text>
<text x="140.5" y="73.2">VIN</text>
<text x="148.1" y="73.2">VOUT</text>
<text x="148.1" y="75">VOUT</text>
<text x="155.5" y="72.2">2</text>
<text x="155.5" y="74.1">4</text>
<text x="155.5" y="77.8">1</text>
<text x="217.6" y="73.2">2</text>
<text x="225.1" y="73.2">3</text>
<text x="6.1" y="79.9">B</text>
<text x="117.5" y="82.5" transform="rotate(-90 117.5 82.5)">1</text>
<text x="117.5" y="78.1" transform="rotate(-90 117.5 78.1)">2</text>
<text x="124.9" y="82.5" transform="rotate(-90 124.9 82.5)">1</text>
<text x="124.9" y="78.1" transform="rotate(-90 124.9 78.1)">2</text>
<text x="147.6" y="78.7">Ground</text>
<text x="173.1" y="83.9" transform="rotate(-90 173.1 83.9)">2</text>
<text x="173.1" y="78.9" transform="rotate(-90 173.1 78.9)">1</text>
<text x="182.4" y="83.9" transform="rotate(-90 182.4 83.9)">2</text>
<text x="182.4" y="78.9" transform="rotate(-90 182.4 78.9)">1</text>
<text x="219.5" y="79.3" transform="rotate(-90 219.5 79.3)">1</text>
<text x="289.8" y="79.9">B</text>
<text x="57.3" y="120.2" transform="rotate(-90 57.3 120.2)">2</text>
<text x="72.1" y="120.2" transform="rotate(-90 72.1 120.2)">2</text>
<text x="87" y="120.2" transform="rotate(-90 87 120.2)">2</text>
<text x="107.3" y="120.2" transform="rotate(-90 107.3 120.2)">1</text>
<text x="114.8" y="120.2" transform="rotate(-90 114.8 120.2)">3</text>
<text x="131.4" y="120.2" transform="rotate(-90 131.4 120.2)">1</text>
<text x="138.9" y="120.2" transform="rotate(-90 138.9 120.2)">3</text>
<text x="192.7" y="125.1">3</text>
<text x="200" y="125.1">2</text>
<text x="203.7" y="125.1">2</text>
<text x="211.2" y="125.1">3</text>
<text x="233.5" y="125.1">3</text>
<text x="240.8" y="125.1">2</text>
<text x="244.5" y="125.1">2</text>
<text x="252" y="125.1">3</text>
<text x="6.1" y="131.3">C</text>
<text x="57.3" y="127.5" transform="rotate(-90 57.3 127.5)">1</text>
<text x="72.1" y="127.5" transform="rotate(-90 72.1 127.5)">1</text>
<text x="87" y="127.5" transform="rotate(-90 87 127.5)">1</text>
<text x="107.3" y="131.4" transform="rotate(-90 107.3 131.4)">2</text>
<text x="114.8" y="131.4" transform="rotate(-90 114.8 131.4)">4</text>
<text x="131.4" y="131.4" transform="rotate(-90 131.4 131.4)">2</text>
<text x="138.9" y="131.4" transform="rotate(-90 138.9 131.4)">4</text>
<text x="196.3" y="131.2" transform="rotate(-90 196.3 131.2)">1</text>
<text x="207.5" y="131.2" transform="rotate(-90 207.5 131.2)">1</text>
<text x="237.1" y="131.2" transform="rotate(-90 237.1 131.2)">1</text>
<text x="248.2" y="131.2" transform="rotate(-90 248.2 131.2)">1</text>
<text x="289.8" y="131.3">C</text>
<text x="6.1" y="182.8">D</text>
<text x="289.8" y="182.8">D</text>
<text x="224.5" y="190.9">Title</text>
<text x="224.5" y="196.5">Size</text>
<text x="233.8" y="196.5">Number</text>
<text x="270.8" y="196.5">Revision</text>
<text x="224.5" y="202">Date:</text>
<text x="224.5" y="203.9">File:</text>
<text x="225.4" y="199.2">A3</text>
<text x="232.8" y="203.9">F:\Projects\..\power.SchDoc</text>
<text x="232.8" y="202">10/25/2024</text>
<text x="261.6" y="202">Sheet of</text>
<text x="261.6" y="203.9">Drawn By:</text>
<text x="22.1" y="206.7">1</text>
<text x="57.9" y="206.7">2</text>
<text x="93.9" y="206.7">3</text>
<text x="129.8" y="206.7">4</text>
<text x="165.7" y="206.7">5</text>
<text x="201.6" y="206.7">6</text>
<text x="237.5" y="206.7">7</text>
<text x="273.5" y="206.7">8</text>
</g>
<g font-size="1.7" fill="#000080">
<text x="81.9" y="27.5">D203</text>
<text x="140.1" y="27.7">U200</text>
<text x="176.3" y="28.7">L200</text>
<text x="217.8" y="28.7">Q200</text>
<text x="67.8" y="32.9">TP200</text>
<text x="81.9" y="33.5">SS32</text>
<text x="108.4" y="34.8">+</text>
<text x="112.5" y="34.8">C201+</text>
<text x="119.9" y="34.8">C202</text>
<text x="127" y="32.7">R200</text>
<text x="127" y="35.7">10k</text>
<text x="166.7" y="31.2">C200</text>
<text x="176.3" y="31.4">3u3</text>
<text x="185.2" y="33.1">R201</text>
<text x="185.2" y="35">54k9</text>
<text x="112.5" y="36.6">10u</text>
<text x="119.9" y="36.6">4u7</text>
<text x="166.1" y="37">100n</text>
<text x="185.2" y="40.5">R202</text>
<text x="194.1" y="39.4">C203</text>
<text x="194.1" y="41.3">22u</text>
<text x="203.4" y="39.4">C204</text>
<text x="203.4" y="41.3">22u</text>
<text x="218.9" y="36.1">AO3400A</text>
<text x="227.1" y="40.1">R203</text>
<text x="67.8" y="43.5">TestPoint</text>
<text x="140.1" y="44.4">TPS563201DDCT</text>
<text x="185.2" y="42.4">10k</text>
<text x="227.1" y="43.1">1k</text>
<text x="239.1" y="43.9">R218</text>
<text x="239.1" y="46.8">100k</text>
<text x="218.9" y="50">TP201</text>
<text x="66.2" y="54.4">F200</text>
<text x="224.5" y="55.5">TestPoint</text>
<text x="66.2" y="62.2">6A</text>
<text x="221.7" y="61.1">TP202</text>
<text x="139.2" y="70.4">U201</text>
<text x="219.7" y="71.3">Q205</text>
<text x="227.3" y="66.7">TestPoint</text>
<text x="115.9" y="79.3">+</text>
<text x="119.9" y="79.3">C205+</text>
<text x="119.9" y="81.1">10u</text>
<text x="127.3" y="79.3">C206</text>
<text x="127.3" y="81.1">4u7</text>
<text x="139.2" y="81.5">AMS1117-3.3</text>
<text x="175.6" y="81.1">C207</text>
<text x="175.6" y="83">22u</text>
<text x="184.8" y="81.1">C208</text>
<text x="184.8" y="83">22u</text>
<text x="220.8" y="78.7">AO3400A</text>
<text x="223.4" y="88.3">R216</text>
<text x="234.5" y="88.3">R217</text>
<text x="223.4" y="91.3">1k</text>
<text x="234.5" y="91.3">100k</text>
<text x="160" y="113">main[6A]</text>
<text x="193" y="119.5">Q201</text>
<text x="204.1" y="119.5">Q202</text>
<text x="233.8" y="119.5">Q203</text>
<text x="244.9" y="119.5">Q204</text>
<text x="61.9" y="122.5">D200</text>
<text x="61.9" y="124.3">Green LED</text>
<text x="76.7" y="122.5">D201</text>
<text x="76.7" y="124.3">Green LED</text>
<text x="91.6" y="122.5">D202</text>
<text x="91.6" y="124.3">Green LED</text>
<text x="120.7" y="123">LD200</text>
<text x="144.8" y="123">LD201</text>
<text x="204.1" y="121.4">AO3401A</text>
<text x="244.9" y="121.4">AO3401A</text>
<text x="103.6" y="127.3" transform="rotate(-90 103.6 127.3)">Lower</text>
<text x="120.3" y="127.3" transform="rotate(-90 120.3 127.3)">Upper</text>
<text x="127.7" y="127.3" transform="rotate(-90 127.7 127.3)">Lower</text>
<text x="144.4" y="127.3" transform="rotate(-90 144.4 127.3)">Upper</text>
<text x="185.4" y="131.9">R204</text>
<text x="58.2" y="132.3">R206</text>
<text x="58.2" y="134.2">680R</text>
<text x="73" y="132.3">R207</text>
<text x="73" y="134.2">220R</text>
<text x="87.8" y="132.3">R208</text>
<text x="87.8" y="134.2">100R</text>
<text x="108.2" y="137.9">R209</text>
<text x="115.7" y="137.9">R210</text>
<text x="132.3" y="137.9">R211</text>
<text x="139.8" y="137.9">R212</text>
<text x="185.6" y="136.2">100k</text>
<text x="221.4" y="136">R205</text>
<text x="221.4" y="137.9">100k</text>
<text x="108.2" y="139.7">680R</text>
<text x="115.7" y="139.7">220R</text>
<text x="132.3" y="139.7">100R</text>
<text x="139.8" y="139.7">220R</text>
</g>
<g font-size="1.7" fill="#800000">
<text x="197.6" y="29.6">5v_FILT</text>
<text x="232.7" y="26.8">5V</text>
<text x="54.4" y="30.5">12V</text>
<text x="240.7" y="33.3">12V</text>
<text x="128.5" y="42.5">12V</text>
<text x="55.3" y="51.8">12V_UNPROTECTED</text>
<text x="86.8" y="52.7">12V</text>
<text x="245" y="50">GND</text>
<text x="145.8" y="55.5">GND</text>
<text x="112.2" y="68.5">5V</text>
<text x="242.4" y="68.5">3,3V</text>
<text x="227.7" y="83.4">12V</text>
<text x="123.5" y="92.6">GND</text>
<text x="156" y="92.6">GND</text>
<text x="171.7" y="91.7">GND</text>
<text x="240.3" y="94.5">GND</text>
<text x="56.4" y="114">12v</text>
<text x="71.6" y="114">5v</text>
<text x="85.6" y="114">3,3V</text>
<text x="106.4" y="114">12v</text>
<text x="114.3" y="114">5v</text>
<text x="130.2" y="114">3,3V</text>
<text x="148.5" y="113">Health Led</text>
<text x="178.6" y="121.4">12V 3,3V_STLINK AO3401A</text>
<text x="213.6" y="121.4">3,3V</text>
<text x="223.8" y="121.4">5V_STLINK AO3401A</text>
<text x="255" y="121.4">5V</text>
<text x="70.7" y="143.6">GND</text>
<text x="105.9" y="147.3">GND</text>
<text x="113.3" y="147.3">GND</text>
<text x="130" y="147.3">GND</text>
<text x="137.4" y="147.3">GND</text>
<text x="219" y="145.5">GND</text>
</g>
<g font-size="1.5" fill="#351c75">
<text x="271.1" y="203.9">Dominik Pluta, Artem Horiunov</text>
<text x="271.1" y="202.1">Base board</text>
</g>
<text font-size="1.4" fill="#434343" x="178.1" y="114">Circuit switches off 5v and 3v3 lines when 12v battery power is present in order to avoid fryig some poor programmer's pc</text>
<g font-size="1" fill="#800000">
<text x="114.2" y="29.7">5v_VIN</text>
<text x="158.7" y="29.7">SW_5V</text>
<text x="132.7" y="33.4">EN_5V</text>
<text x="158.7" y="33.4">VBST_5V</text>
<text x="158.7" y="37.1">VFB_5V</text>
<text x="76.4" y="57.5">12V_FUSED</text>
</g>
</svg>
